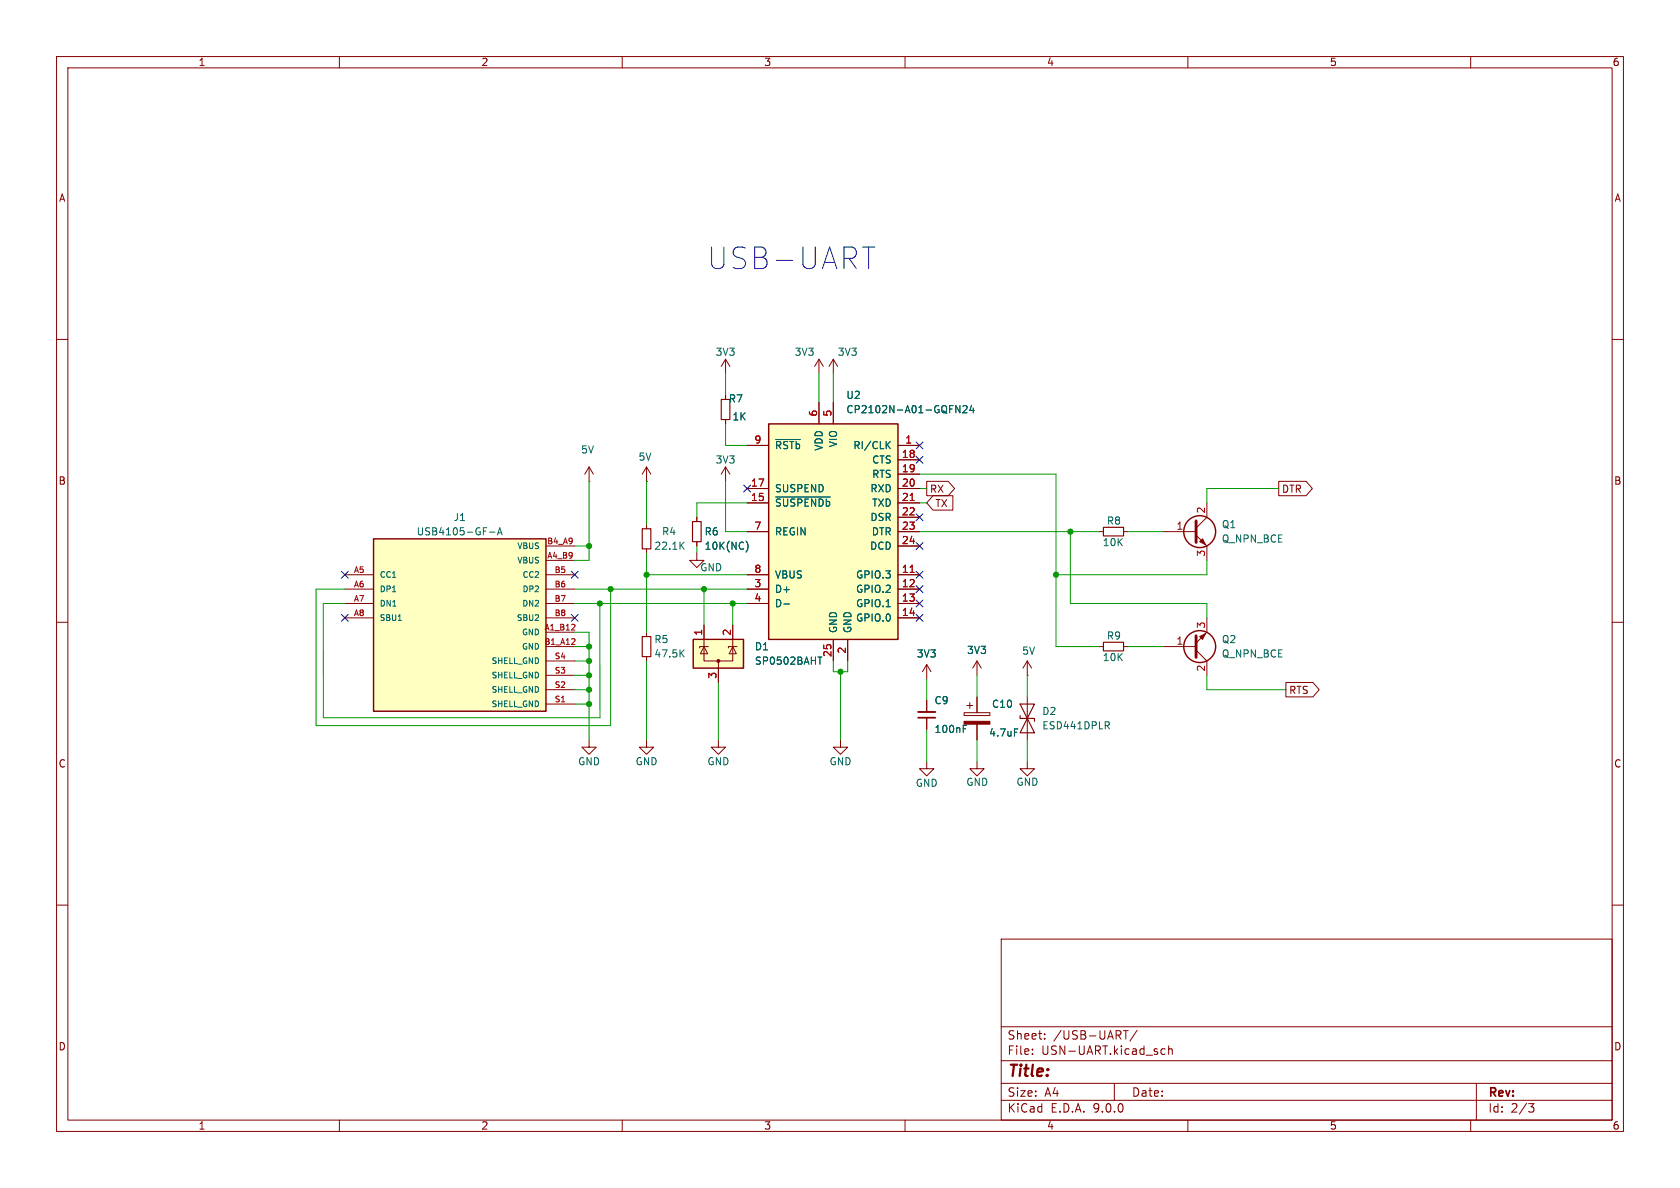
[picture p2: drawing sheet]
<svg xmlns="http://www.w3.org/2000/svg" width="297mm" height="210mm" viewBox="0 0 297 210" stroke-linecap="round" stroke-linejoin="round" font-family="sans-serif">
<g fill="none" stroke="#840000" stroke-width=".18">
<path d="M10 10h277v190h-277zM12 12h273v186h-273zM60 10v2M110 10v2M160 10v2M210 10v2M260 10v2M10 60h2M285 60h2M10 110h2M285 110h2M10 160h2"/>
<path d="M177 166h108v32h-108zM285 160h2M60 198v2M110 198v2M160 198v2M177 194.5h108M177 191.5h108M177 187.5h108M177 181.5h108M182.5 186.3v.1M182.5 185.5v.1M184.7 183.6v.1"/>
<path d="M184.7 182.8v.1M197 191.5v3M198.6 182.2h.9M199 182.2v1.5M201 182.1l-1.3 2M205.3 186.3l.2 .1 .5-.1M206 185.5l-.5-.1-.2 .1M206.6 185.5l.2-.1 .4 .1v.9M206.6 184.9v1.5M210 198v2M260 198v2M261 191.5v6.5"/>
<path d="M270.2 195.1h1l-.5 .6 .4 .1 .1 .5-.3 .3h-.4"/>
</g>
<path d="M135.9 74.9h22.8v38.1h-22.8z" fill="#ffffc2"/>
<path d="M135.9 74.9h22.8v38.1h-22.8z" fill="none" stroke="#840000" stroke-width=".25"/>
<g fill="none" stroke="#840000" stroke-width=".18">
<path d="M132.1 78.7h3.8M144.8 71.1v3.8M147.3 63.5v2.5M147.3 71.1v3.8M147.3 63.5l-.7 1.3M147.3 63.5l.8 1.3M158.7 78.7h3.9M114.3 85.1h.1M114.3 82.6v2.5M114.3 82.6l-.8 1.2M114.3 82.6l.8 1.2M132.1 86.4h3.8"/>
<path d="M132.1 88.9h3.8M132.1 94h3.8M158.7 86.4h3.9M158.7 88.9h3.9M158.7 94h3.9M158.7 81.3h3.9M158.7 83.8h3.9M158.7 91.4h3.9M158.7 96.5h3.9M194.3 94h.8M198.6 94h.8M114.3 111.8v.7"/>
<path d="M114.3 116.1v.7M132.1 101.6h3.8M132.1 104.1h3.8M132.1 106.7h3.8M147.3 113v3.8M149.9 113v3.8M158.7 101.6h3.9M158.7 104.1h3.9M158.7 106.7h3.9M158.7 109.2h3.9M163.8 117.5l-.7 1.2M163.8 117.5l.8 1.2"/>
<path d="M163.8 117.5v2.5M104.1 130.8v1.3h-1.2l1.2 1.3 1.3-1.3h-1.3M148.6 130.8v1.3h1.3l-1.3 1.3-1.3-1.3h1.3M163.8 134.6v1.3h1.3l-1.3 1.3-1.2-1.3h1.2M172.7 134.6v1.3h1.3l-1.3 1.3-1.3-1.3h1.3M181.6 134.6v1.3h1.3l-1.3 1.3-1.3-1.3h1.3"/>
</g>
<path d="M137.1 77.7h4.4M156.8 78.6l.6 .7M157.4 78l-.7 .8M169 71.7l.7 1.3v-1.3M170.2 71.8l.5-.1 .3 .4-.8 .9h.8M171.8 71.6l-.3 .9h.7M172.1 72.1v.9M137.1 87.9h9.7M120.4 115.4l.5 .7M120.9 114.9l-.7 .7M138.6 106.8h.9" fill="none" stroke="#006464" stroke-width=".18"/>
<path d="M160.9 88.5h.7M160.9 101.2h.7" fill="none" stroke="#a90000" stroke-width=".18"/>
<path d="M195.1 93.2h3.5v1.5h-3.5zM113.5 112.5h1.6v3.6h-1.6z" fill="none" stroke="#840000" stroke-width=".2"/>
<path d="M122.6 113h8.8v5.1h-8.8z" fill="#ffffc2"/>
<path d="M122.6 113h8.8v5.1h-8.8z" fill="none" stroke="#840000" stroke-width=".25"/>
<g fill="none" stroke="#840000" stroke-width=".18">
<path d="M104.1 85.1h.1M104.1 82.6l-.7 1.2M104.1 82.6l.8 1.2M104.1 82.6v2.5M123.2 97.8v1.3h1.3l-1.3 1.2-1.3-1.2h1.3M123.2 91.4v.8M123.2 95.8v.7M128.3 82.6l-.8 1.2M128.3 82.6l.7 1.2M128.3 82.6v2.5M124.5 114.3v2.5h5v-2.5M124.5 114.3l.6 1.3h-1.3z"/>
<path d="M124.5 110.5v3.8M125.2 114.3h-1.5v.3M127 116.8v3.9M129.5 114.3l.7 1.3h-1.3zM129.5 110.5v3.8M130.3 114.3h-1.5v.3M163.8 123.8v2.1M163.8 126.9v2"/>
</g>
<circle cx="127" cy="116.8" r=".25" fill="#840000" stroke="#840000" stroke-width=".18"/>
<path d="M131.9 95.6a1.46 1.46 0 0 1 0 2M144.6 116.1h.7M170.3 128.8h.4M170.3 128.2h.6" fill="none" stroke="#006464" stroke-width=".18"/>
<path d="M122.4 92.2h1.6v3.6h-1.6z" fill="none" stroke="#840000" stroke-width=".2"/>
<path d="M162.3 126.9h3.1" fill="none" stroke="#840000" stroke-width=".3"/>
<path d="M162.3 125.9h3.1" fill="none" stroke="#840000" stroke-width=".33"/>
<path d="M66 95.3h30.5v30.4h-30.5z" fill="#ffffc2"/>
<g fill="none" stroke="#840000" stroke-width=".25">
<path d="M66 95.3h30.5v30.4h-30.5z"/>
<circle cx="212.1" cy="94" r="2.82"/>
<circle cx="212.1" cy="114.3" r="2.82"/>
</g>
<g fill="none" stroke="#840000" stroke-width=".18">
<path d="M128.3 63.5v2.5M128.3 69.9v.7M128.3 74.2v.7M128.3 63.5l-.8 1.3M128.3 63.5l.7 1.3M132.1 78.7h3.8M144.8 63.5l-.8 1.3M144.8 63.5l.7 1.3M144.8 63.5v2.5M144.8 71.1v3.8M147.3 71.1v3.8M158.7 78.7h3.9"/>
<path d="M96.5 96.5h5.1M96.5 99.1h5.1M114.3 92.7v.8M114.3 97v.8M123.2 91.4v.8M123.2 95.8v.7M132.1 94h3.8M132.1 86.4h3.8M132.1 88.9h3.8M158.7 96.5h3.9M158.7 94h3.9M158.7 86.4h3.9"/>
<path d="M158.7 88.9h3.9M158.7 81.3h3.9M158.7 83.8h3.9M158.7 91.4h3.9M163.8 85.1h3.8l1.2 1.3-1.2 1.2h-3.8zM164.9 87.6h3.6v2.6h-3.6l-1.1-1.3zM205.7 94h5.8M211.5 94.6l1.9 1.9v2.6M213.4 88.9v2.5l-1.9 1.9M226.1 85.1h4.8l1.1 1.3-1.1 1.2h-4.8zM61 101.6h5M61 104.1h5"/>
<path d="M61 106.7h5M61 109.2h5M96.5 101.6h5.1M96.5 104.1h5.1M96.5 106.7h5.1M96.5 109.2h5.1M96.5 111.8h5.1M96.5 114.3h5.1M96.5 116.8h5.1M96.5 119.4h5.1M124.5 110.5v2.5M127 118.1v2.6"/>
<path d="M129.5 110.5v2.5M132.1 101.6h3.8M132.1 104.1h3.8M132.1 106.7h3.8M147.3 113v3.8M149.9 113v3.8M158.7 101.6h3.9M158.7 104.1h3.9M158.7 106.7h3.9M158.7 109.2h3.9M172.7 116.8l-.7 1.3M172.7 116.8l.8 1.3"/>
<path d="M172.7 116.8v2.6M181.6 119.4h.1M181.6 116.8l-.8 1.3M181.6 116.8l.8 1.3M181.6 116.8v2.6M194.3 114.3h.8M198.6 114.3h.8M205.7 114.3h5.8M211.5 114.9l1.9 1.9v2.6M213.4 109.2v2.6l-1.9 1.9M96.5 121.9h5.1M96.5 124.5h5.1"/>
<path d="M114.3 130.8v1.3h1.3l-1.3 1.3-1.3-1.3h1.3M127 130.8v1.3h-1.3l1.3 1.3 1.3-1.3h-1.3M163.8 123.8v2.1M163.8 126.9v2M170.4 126h4.6v.5h-4.6zM170.9 124.7h1.1M171.4 124.2v1M172.7 123.2v2.8M172.7 128v2.8M181.6 123.2v7.6M227.3 120.6h4.8l1.1 1.3-1.1 1.3h-4.8z"/>
</g>
<g fill="none" stroke="#006464" stroke-width=".18">
<path d="M137.1 77.7h4.4M156.8 78.6l.6 .7M157.4 78l-.7 .8M169 71.7l.7 1.3v-1.3M170.2 71.8l.5-.1 .3 .4-.8 .9h.8M171.8 71.6l-.3 .9h.7M172.1 72.1v.9M86.5 94.1h1M87.9 94.6l.5-1.3 .4 1.3M88.1 94.2h.6M120.4 96.4l.5 .7M120.9 95.8l-.7 .8"/>
<path d="M131.9 95.6a1.46 1.46 0 0 1 0 2M137.1 87.9h9.7M70.4 109.7h.6M138.6 106.8h.9M144.6 116.1h.7M170.3 128.8h.4M170.3 128.2h.6M179.3 128.8h.6M195.7 128.2l.4 .6M196 127.6l.1 .2-.1 .4"/>
</g>
<path d="M160.9 88.5h.7M101 111.4h.6M101 113.9h.6M101.6 110.5v.3M101.6 113v.3M160.9 101.2h.7" fill="none" stroke="#a90000" stroke-width=".18"/>
<path d="M127.5 70.6h1.5v3.6h-1.5zM113.5 93.5h1.6v3.5h-1.6zM195.1 113.5h3.5v1.6h-3.5zM180.3 126.5v.5h2.6v.5M180.3 124.5h2.6l-1.3 2.5zM181.6 127l1.3 2.5h-2.6z" fill="none" stroke="#840000" stroke-width=".2"/>
<path d="M211.5 92.1v3.8M211.5 112.4v3.8" fill="none" stroke="#840000" stroke-width=".51"/>
<g fill="#840000" stroke="#840000" stroke-width=".18">
<path d="M212.1 95.8l.5-.5 .5 1z"/>
<path d="M212.1 112.5l1-.5-.5 1z"/>
<path d="M170.4 127.5h4.6v.5h-4.6z"/>
</g>
<g fill="none" stroke="#009600" stroke-width=".18">
<path d="M128.3 66v3.9M128.3 74.9v3.8h3.8M144.8 66v5.1M147.3 66v5.1M101.6 96.5h2.5M104.1 85.1v14h-2.5M114.3 85.1v7.6M114.3 97.8v14M123.2 96.5v1.3M128.3 85.1v8.9h3.8M132.1 88.9h-8.9v2.5M162.6 83.8h24.1v30.5h7.6"/>
<path d="M162.6 86.4h1.2M162.6 88.9h1.2M162.6 94h31.7M189.2 94v12.7h24.2v2.5M199.4 94h6.3M213.4 99.1v2.5h-26.7M226.1 86.4h-12.7v2.5M61 106.7h-3.9l.1 20.2h48.9l-.1-20.2M61 104.1h-5.1v24.2h52v-24.2M101.6 114.3h2.5M101.6 111.8h2.5v19M101.6 106.7h30.5"/>
<path d="M101.6 116.8h2.5M101.6 104.1h30.5M101.6 119.4h2.5M114.3 116.8v14M114.3 101.6h17.8M124.5 104.1v6.4M129.5 106.7v3.8M147.3 116.8v1.9h2.6v-1.9M148.6 118.7v12.1M172.7 119.4v3.8M181.6 119.4v3.8M199.4 114.3h6.3"/>
<path d="M213.4 119.4v2.5h13.9M101.6 124.5h2.5M101.6 121.9h2.5M127 120.7v10.1M163.8 120v3.8M163.8 128.9v5.7M172.7 130.8v3.8M181.6 130.8v3.8"/>
</g>
<g fill="none" stroke="#000084" stroke-width=".18">
<path d="M162 78.1l1.2 1.2M163.2 78.1l-1.2 1.2M131.5 85.8l1.2 1.2M132.7 85.8l-1.2 1.2M162 90.8l1.2 1.2M162 80.7l1.2 1.2M162 95.9l1.2 1.2M163.2 90.8l-1.2 1.2M163.2 80.7l-1.2 1.2M163.2 95.9l-1.2 1.2M60.4 101l1.2 1.2M60.4 108.6l1.2 1.2"/>
<path d="M61.6 101l-1.2 1.2M61.6 108.6l-1.2 1.2M101 108.6l1.2 1.2M101 101l1.2 1.2M102.2 108.6l-1.2 1.2M102.2 101l-1.2 1.2M162 106.1l1.2 1.2M162 108.6l1.2 1.2M162 101l1.2 1.2M162 103.5l1.2 1.2M163.2 106.1l-1.2 1.2M163.2 108.6l-1.2 1.2"/>
<path d="M163.2 101l-1.2 1.2M163.2 103.5l-1.2 1.2"/>
</g>
<path d="M152.5 43.7h2.1" fill="none" stroke="#0000c2" stroke-width=".18"/>
<g fill="#009600" stroke="#009600" stroke-width=".18">
<circle cx="104.1" cy="116.8" r=".46"/>
<circle cx="104.1" cy="119.4" r=".46"/>
<circle cx="104.1" cy="121.9" r=".46"/>
<circle cx="106" cy="106.7" r=".46"/>
<circle cx="107.9" cy="104.1" r=".46"/>
<circle cx="104.1" cy="114.3" r=".46"/>
<circle cx="104.1" cy="124.5" r=".46"/>
<circle cx="148.6" cy="118.7" r=".46"/>
<circle cx="129.5" cy="106.7" r=".46"/>
<circle cx="114.3" cy="101.6" r=".46"/>
<circle cx="124.5" cy="104.1" r=".46"/>
<circle cx="104.1" cy="96.5" r=".46"/>
<circle cx="189.2" cy="94" r=".46"/>
<circle cx="186.7" cy="101.6" r=".46"/>
</g>
<text font-size="5.3" fill="#0000c2" x="125" y="47.9">USB-UART</text>
<text font-size="2.8" fill="#840000" x="178" y="190.9">Title:</text>
<g font-size="2.1" fill="#840000">
<text x="178" y="184">Sheet:</text>
<text x="186.2" y="184">/USB-UART/</text>
<text x="178" y="186.7">File:</text>
<text x="184.1" y="186.7">USN-UART.kicad_sch</text>
<text x="178" y="196.9">KiCad</text>
<text x="178" y="194.1">Size:</text>
<text x="184.7" y="194.1">A4</text>
<text x="185.7" y="196.9">E.D.A.</text>
<text x="193.3" y="196.9">9.0.0</text>
<text x="200" y="194.1">Date:</text>
<text x="263" y="194.3">Rev:</text>
<text x="263" y="196.9">Id:</text>
<text x="267.1" y="196.9">2/3</text>
</g>
<g font-size="1.8" fill="#840000">
<text x="35" y="11.9">1</text>
<text x="85" y="11.9">2</text>
<text x="135" y="11.9">3</text>
<text x="185" y="11.9">4</text>
<text x="235" y="11.9">5</text>
<text x="285" y="11.9">6</text>
<text x="10.3" y="35.9">A</text>
<text x="285.3" y="35.9">A</text>
<text x="10.3" y="85.9">B</text>
<text x="164.3" y="87.3">RX</text>
<text x="165.3" y="89.9">TX</text>
<text x="226.5" y="87.3">DTR</text>
<text x="285.3" y="85.9">B</text>
<text x="227.8" y="122.9">RTS</text>
<text x="10.3" y="135.9">C</text>
<text x="285.3" y="135.9">C</text>
<text x="10.3" y="185.9">D</text>
<text x="285.3" y="185.9">D</text>
<text x="35" y="199.9">1</text>
<text x="85" y="199.9">2</text>
<text x="135" y="199.9">3</text>
<text x="185" y="199.9">4</text>
<text x="235" y="199.9">5</text>
<text x="285" y="199.9">6</text>
</g>
<g font-size="1.8" fill="#006464">
<text x="126.4" y="63.1">3V3</text>
<text x="140.4" y="63.1">3V3</text>
<text x="148" y="63.1">3V3</text>
<text x="128.8" y="71.3">R7</text>
<text x="149.5" y="70.7">U2</text>
<text x="129.4" y="74.5">1K</text>
<text x="149.5" y="73.3">CP2102N-A01-GQFN24</text>
<text x="102.6" y="80.4">5V</text>
<text x="112.8" y="81.6">5V</text>
<text x="126.4" y="82.1">3V3</text>
<text x="136.9" y="79.6">~{RSTb}</text>
<text x="145.6" y="79.8" transform="rotate(-90 145.6 79.8)">VDD</text>
<text x="148.2" y="79.2" transform="rotate(-90 148.2 79.2)">VIO</text>
<text x="150.8" y="79.6">RI/CLK</text>
<text x="154.1" y="82.1">CTS</text>
<text x="136.9" y="87.2">SUSPEND</text>
<text x="136.9" y="89.8">~{SUSPENDb}</text>
<text x="153.8" y="87.2">RXD</text>
<text x="154.1" y="84.7">RTS</text>
<text x="154.1" y="89.8">TXD</text>
<text x="73.6" y="94.8">USB4105-GF-A</text>
<text x="80.1" y="92.3">J1</text>
<text x="116.9" y="94.8">R4</text>
<text x="124.5" y="94.8">R6</text>
<text x="136.9" y="94.8">REGIN</text>
<text x="153.8" y="92.3">DSR</text>
<text x="154" y="94.8">DTR</text>
<text x="195.6" y="92.9">R8</text>
<text x="215.9" y="93.6">Q1</text>
<text x="115.6" y="97.4">22.1K</text>
<text x="123.7" y="101.2">GND</text>
<text x="124.5" y="97.4">10K(NC)</text>
<text x="153.7" y="97.4">DCD</text>
<text x="194.9" y="96.7">10K</text>
<text x="215.9" y="96.1">Q_NPN_BCE</text>
<text x="136.9" y="102.5">VBUS</text>
<text x="136.9" y="105">D+</text>
<text x="136.9" y="107.5">D-</text>
<text x="151.2" y="102.5">GPIO.3</text>
<text x="151.2" y="105">GPIO.2</text>
<text x="151.2" y="107.5">GPIO.1</text>
<text x="115.6" y="113.9">R5</text>
<text x="148.2" y="112" transform="rotate(-90 148.2 112)">GND</text>
<text x="150.7" y="112" transform="rotate(-90 150.7 112)">GND</text>
<text x="151.2" y="110.1">GPIO.0</text>
<text x="195.6" y="113.3">R9</text>
<text x="215.9" y="113.9">Q2</text>
<text x="115.6" y="116.4">47.5K</text>
<text x="133.4" y="115.2">D1</text>
<text x="133.4" y="117.7">SP0502BAHT</text>
<text x="162" y="116.4">3V3</text>
<text x="170.9" y="115.8">3V3</text>
<text x="180.6" y="115.9">5V</text>
<text x="194.9" y="117.1">10K</text>
<text x="215.9" y="116.4">Q_NPN_BCE</text>
<text x="165.1" y="124.7">C9</text>
<text x="175.3" y="125.3">C10</text>
<text x="165.1" y="129.8">100nF</text>
<text x="174.8" y="130.4">4.7uF</text>
<text x="184.2" y="126.6">D2</text>
<text x="184.2" y="129.1">ESD441DPLR</text>
<text x="102.1" y="135.5">GND</text>
<text x="112.3" y="135.5">GND</text>
<text x="125" y="135.5">GND</text>
<text x="146.6" y="135.5">GND</text>
<text x="161.8" y="139.3">GND</text>
<text x="170.7" y="139.1">GND</text>
<text x="179.6" y="139.1">GND</text>
</g>
<g font-size="1.8" fill="#a90000">
<text x="144.5" y="73.7" transform="rotate(-90 144.5 73.7)">6</text>
<text x="147.1" y="73.7" transform="rotate(-90 147.1 73.7)">5</text>
<text x="133.3" y="78.5">9</text>
<text x="159.3" y="81">18</text>
<text x="159.3" y="83.6">19</text>
<text x="159.9" y="78.5">1</text>
<text x="132.7" y="86.1">17</text>
<text x="132.7" y="88.6">15</text>
<text x="159.3" y="86.1">20</text>
<text x="159.3" y="88.6">21</text>
<text x="133.3" y="93.7">7</text>
<text x="159.3" y="91.2">22</text>
<text x="159.3" y="93.7">23</text>
<text x="207.9" y="93.7">1</text>
<text x="213.1" y="90.9" transform="rotate(-90 213.1 90.9)">2</text>
<text x="133.3" y="101.3">8</text>
<text x="159.3" y="96.3">24</text>
<text x="159.3" y="101.3">11</text>
<text x="213.1" y="98.5" transform="rotate(-90 213.1 98.5)">3</text>
<text x="133.3" y="103.9">3</text>
<text x="133.3" y="106.4">4</text>
<text x="159.3" y="103.9">12</text>
<text x="159.3" y="106.4">13</text>
<text x="124.2" y="112.5" transform="rotate(-90 124.2 112.5)">1</text>
<text x="129.3" y="112.5" transform="rotate(-90 129.3 112.5)">2</text>
<text x="159.3" y="109">14</text>
<text x="213.1" y="111.2" transform="rotate(-90 213.1 111.2)">3</text>
<text x="147.1" y="116.2" transform="rotate(-90 147.1 116.2)">25</text>
<text x="149.6" y="115.6" transform="rotate(-90 149.6 115.6)">2</text>
<text x="207.9" y="114">1</text>
<text x="213.1" y="118.8" transform="rotate(-90 213.1 118.8)">2</text>
<text x="126.7" y="120.1" transform="rotate(-90 126.7 120.1)">3</text>
</g>
<g font-size="1.4" fill="#a90000">
<text x="62.5" y="101.3">A5</text>
<text x="96.6" y="96.3">B4_A9</text>
<text x="96.6" y="98.8">A4_B9</text>
<text x="97.9" y="101.3">B5</text>
<text x="62.5" y="103.9">A6</text>
<text x="62.5" y="106.4">A7</text>
<text x="97.9" y="103.9">B6</text>
<text x="97.9" y="106.4">B7</text>
<text x="62.5" y="109">A8</text>
<text x="96.2" y="111.5">A1_B12</text>
<text x="97.9" y="109">B8</text>
<text x="96.2" y="114">B1_A12</text>
<text x="98" y="116.6">S4</text>
<text x="98" y="119.1">S3</text>
<text x="98" y="121.7">S2</text>
<text x="98" y="124.2">S1</text>
</g>
<g font-size="1.4" fill="#006464">
<text x="91.3" y="97.3">VBUS</text>
<text x="91.3" y="99.8">VBUS</text>
<text x="67.1" y="102.3">CC1</text>
<text x="67.1" y="104.9">DP1</text>
<text x="67.1" y="107.4">DN1</text>
<text x="92.2" y="107.4">DN2</text>
<text x="92.3" y="102.3">CC2</text>
<text x="92.3" y="104.9">DP2</text>
<text x="67.1" y="110">SBU1</text>
<text x="91.2" y="110">SBU2</text>
<text x="92.2" y="112.5">GND</text>
<text x="86.8" y="117.6">SHELL_GND</text>
<text x="92.2" y="115">GND</text>
<text x="86.8" y="120.1">SHELL_GND</text>
<text x="86.8" y="122.7">SHELL_GND</text>
<text x="86.8" y="125.2">SHELL_GND</text>
</g>
</svg>
